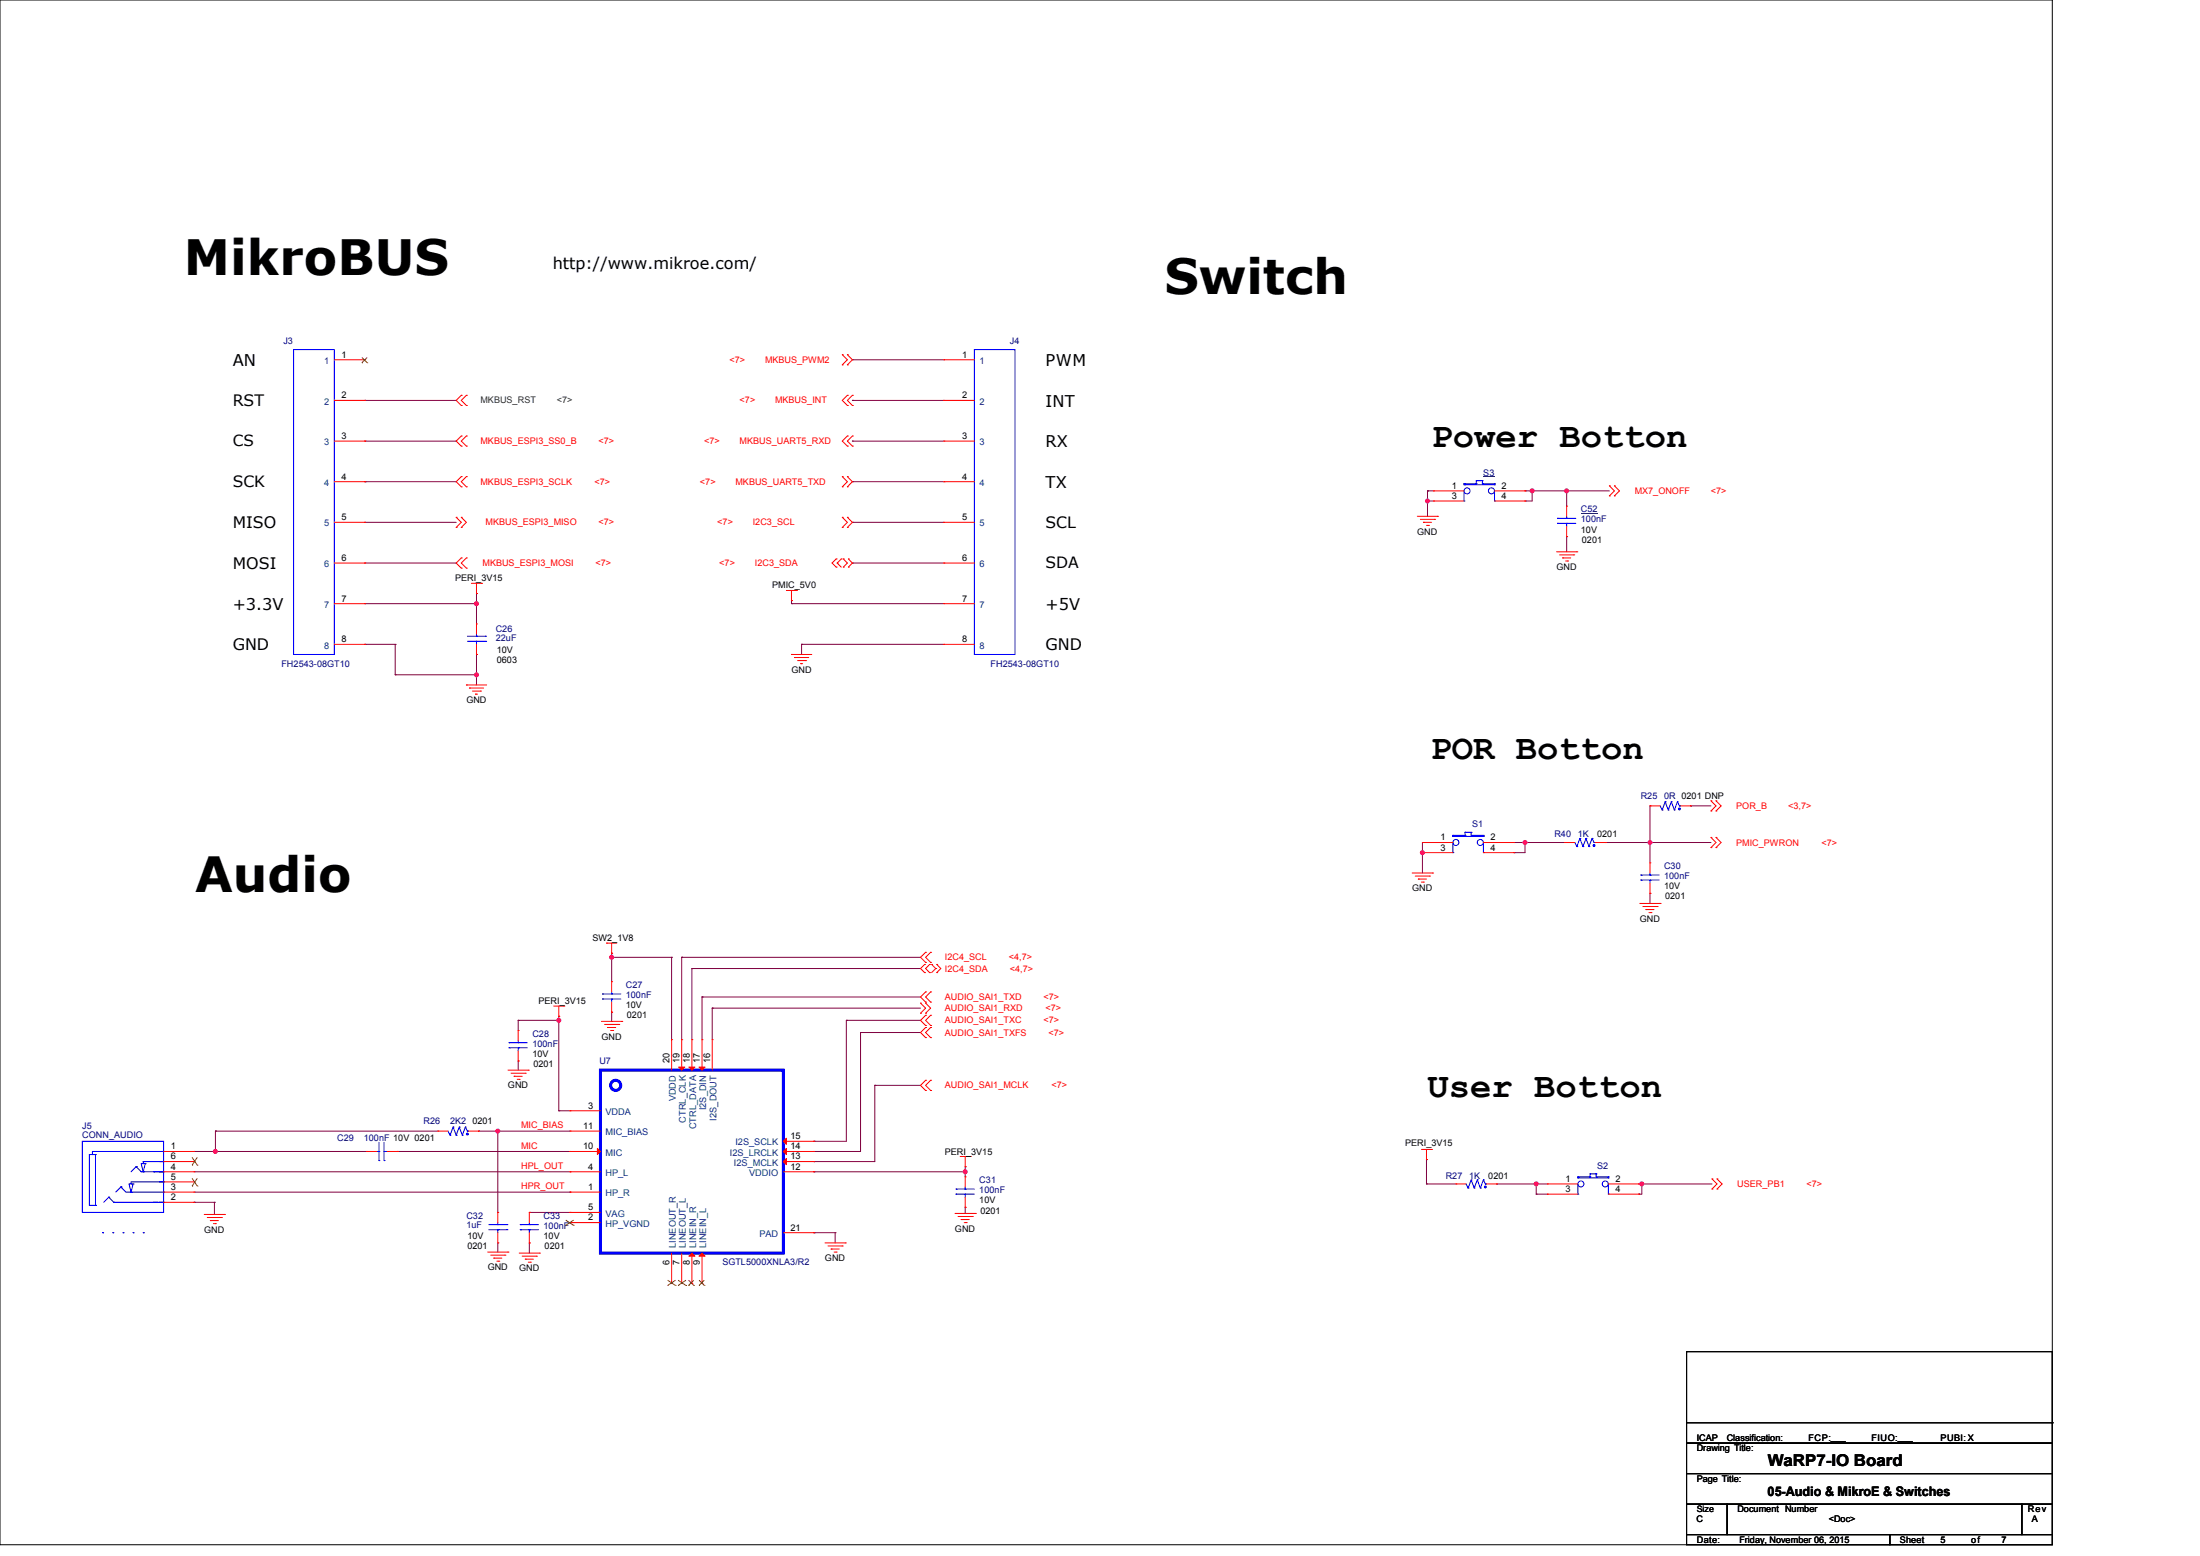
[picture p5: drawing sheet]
<svg xmlns="http://www.w3.org/2000/svg" width="297mm" height="210mm" viewBox="0 0 297 210" stroke-linecap="round" stroke-linejoin="round" font-family="sans-serif">
<path d="M0 0h277.1v208.5h-277.1zM227.7 194.8h49.4v4.1h-49.4zM227.7 198.9h49.4v4.1h-49.4zM227.7 182.4h49.4v12.4h-49.4zM227.7 192h49.4M277.1 192h.1M227.7 203h5.5v4.1h-5.5zM227.7 207.1h27.4v1.4h-27.4zM233.2 203h39.7v4.1h-39.7zM255.1 207.1h22v1.4h-22zM272.9 203h4.2v4.1h-4.2z" fill="none" stroke="#000" stroke-width=".14"/>
<g fill="none" stroke="#800040" stroke-width=".14">
<path d="M49.2 59.5h.1M49.2 54h.1M49.2 54h12.4M49.2 59.5h12.4M115.1 54h.1M115.1 48.6h.1M115.1 59.5h.1M115.1 54h12.3M115.1 48.6h12.3M115.1 59.5h12.3M49.2 70.5h.1M49.2 65h.1"/>
<path d="M49.2 76h.1M49.2 70.5h12.4M49.2 65h12.4M49.2 76h12.4M115.1 76h.1M115.1 70.5h.1M115.1 65h.1M115.1 70.5h12.3M115.1 65h12.3M115.1 76h12.3M192.7 67.6h.1M192.7 66.3h.1"/>
<path d="M192.7 67.6h.8M192.7 66.3h.8M192.7 66.3v3.4M205.9 67.6h.1M205.9 66.3h.1M205.9 66.3h11.4M206.8 66.3h.1M206.8 66.3v1.3h-.9M211.5 66.3h.1M211.5 72.4h.1M211.5 66.3v2M211.5 72.4v2.1"/>
<path d="M49.2 81.5h.1M49.2 87h.1M49.2 81.5h15.1M49.2 87h4.2M53.4 91.1h.1M53.4 87h.1M53.4 91.1h10.9M53.4 87v4.1M64.3 80.1h.1M64.3 88.3h.1M64.3 81.5h.1M64.3 91.1h.1"/>
<path d="M64.3 80.1v4.1M64.3 88.3v4.1M106.8 81.5h.1M106.8 81.1h.1M106.8 81.5h20.6M106.8 81.1v.4M108.2 87h.1M108.2 87h19.2M108.2 87v1.3M192 113.7h.1M192 115.1h.1M192 113.7v4.1"/>
<path d="M204.4 113.7h.1M204.4 115.1h.1M204.4 113.7h6.8M205.9 113.7h.1M205.9 113.7v1.4h-1.5M216.7 113.7h.1M216.7 113.7h14.3M222.7 113.7h.1M222.7 108.8h.1M222.7 108.8v7.6M228.2 108.8h.1M228.2 108.8h2.8"/>
<path d="M70 137.7h.1M70 137.7h5.4M70 137.7v1.4M75.4 137.2h.1M75.4 137.7h.1M75.4 137.2v12.7M82.6 136.6h.1M82.6 129.2h.1M82.6 128.7h.1M82.6 128.7v3.8M82.6 136.6v1.2M82.6 129.2h8.1"/>
<path d="M90.7 129.2h.1M90.7 129.2v11.1M92 129.2h.1M92 129.2h32.3M92 129.2v11.1M93.4 130.7h.1M93.4 130.7v9.6M93.4 130.7h30.9M94.8 134.6h.1M94.8 134.6v5.7M94.8 134.6h29.5M96.1 136.1h.1"/>
<path d="M96.1 136.1v4.2M96.1 136.1h28.2M114.3 137.7h.1M114.3 137.7v16.3h-4.4M114.3 137.7h10M116.2 139.4h.1M116.2 139.4v16h-6.3M116.2 139.4h8.1M222.7 120.6h.1M222.7 120.6v1.3M26.2 155.4h.1M26.2 158.1h50.8"/>
<path d="M26.2 155.4h23.3M29.1 152.7h.1M29.1 155.4h.1M29.1 152.7h30M29.1 152.7v2.7M53.6 155.4h.1M53.6 155.4h23.4M64.6 152.7h.1M64.6 152.7h12.4M67.2 152.7h.1M67.2 152.7v10.9M70 143.2h.1"/>
<path d="M70 143.2v1.2M75.4 149.9h.1M75.4 149.9h1.6M77 158.1h.1M109.9 158.1h.1M109.9 154h.1M109.9 155.4h.1M109.9 156.8h.1M109.9 158.1h20.4M118.1 146.5h.1M118.1 146.5v10.3h-8.2M118.1 146.5h6.2"/>
<path d="M130.3 158.1h.1M130.3 157.5h.1M130.3 157.5v1.3M192.6 156.5h.1M192.6 159.8h.1M192.6 159.8h4M192.6 156.5v3.3M202 159.8h.1M202 159.8h6.9M207.4 159.8h.1M207.4 159.8v1.4M221.2 159.8h.1"/>
<path d="M221.2 159.8h9.9M221.6 159.8h.1M221.6 159.8v1.4h-.4M26.2 162.3h.1M26.2 162.3h2.7M26.2 160.9h50.8M28.9 162.3h.1M28.9 162.3v1.6M67.2 167.7h.1M67.2 167.7v1.3M71.5 163.6h.1M71.5 167.7h.1"/>
<path d="M71.5 163.6h5.5M71.5 167.7v1.4M77 160.9h.1M109.9 166.4h.1M109.9 166.4h2.8M112.7 166.4h.1M112.7 166.4v1.3M130.3 162.9h.1M130.3 162.9v.9M207.4 161.2h.1M207.4 161.2h1.5M221.2 161.2h.1"/>
</g>
<g fill="#f0f" stroke="#f0f" stroke-width=".14">
<circle cx="130.3" cy="158.1" r=".27"/>
<circle cx="82.6" cy="129.2" r=".27"/>
<circle cx="29.1" cy="155.4" r=".27"/>
<circle cx="67.2" cy="152.7" r=".27"/>
<circle cx="75.4" cy="137.7" r=".27"/>
<circle cx="64.3" cy="81.5" r=".27"/>
<circle cx="64.3" cy="91.1" r=".27"/>
<circle cx="222.7" cy="113.7" r=".27"/>
<circle cx="192" cy="115.1" r=".27"/>
<circle cx="221.6" cy="159.8" r=".27"/>
<circle cx="207.4" cy="159.8" r=".27"/>
<circle cx="211.5" cy="66.2" r=".27"/>
<circle cx="206.8" cy="66.2" r=".27"/>
<circle cx="192.7" cy="67.6" r=".27"/>
<circle cx="205.9" cy="113.7" r=".27"/>
</g>
<g fill="none" stroke="#f00" stroke-width=".14">
<path d="M62.3 53.4h.1M62.3 54.7h.1M62.3 58.8h.1M62.3 53.4l-.7 .6 .7 .7M62.3 58.8l-.7 .7 .7 .7M63 54.7h.1M63 53.4h.1M63 58.8h.1M63 53.4l-.7 .6 .7 .7M63 58.8l-.7 .7 .7 .7M113.7 49.2h.1M113.7 47.9h.1"/>
<path d="M113.7 47.9l.7 .7-.7 .6M114.4 58.8h.1M114.4 47.9h.1M114.4 49.2h.1M114.4 53.4h.1M114.4 54.7h.1M114.4 58.8l-.7 .7 .7 .7M114.4 47.9l.7 .7-.7 .6M114.4 53.4l-.7 .6 .7 .7M115.1 58.8h.1M115.1 53.4h.1M115.1 54.7h.1"/>
<path d="M115.1 58.8l-.7 .7 .7 .7M115.1 53.4l-.7 .6 .7 .7M61.6 69.8h.1M61.6 71.2h.1M61.6 69.8l.7 .7-.7 .7M62.3 75.3h.1M62.3 76.7h.1M62.3 69.8h.1M62.3 71.2h.1M62.3 64.3h.1M62.3 65.7h.1M62.3 60.2h.1"/>
<path d="M62.3 75.3l-.7 .7 .7 .7M62.3 69.8l.7 .7-.7 .7M62.3 64.3l-.7 .7 .7 .7M63 76.7h.1M63 75.3h.1M63 65.7h.1M63 64.3h.1M63 60.2h.1M63 75.3l-.7 .7 .7 .7M63 64.3l-.7 .7 .7 .7M63.6 78.7h1.4M64.3 78.7v1.4"/>
<path d="M65 78.7h.1M106.2 79.7h1.3M106.8 79.7v1.4M107.5 79.7h.1M112.9 76.5h.1M112.9 75.4h.1M112.9 75.4l-.6 .6 .6 .5M113 76h.1M113 76l.6 .5M113.6 75.4h.1M113.6 75.4l-.6 .6M113.7 65.7h.1"/>
<path d="M113.7 64.3h.1M113.7 71.2h.1M113.7 69.8h.1M113.7 64.3l.7 .7-.7 .7M113.7 69.8l.7 .7-.7 .7M113.8 75.4h.1M113.8 76.5h.1M113.8 75.4l.6 .6-.6 .5M114.4 60.2h.1M114.4 64.3h.1M114.4 65.7h.1M114.4 69.8h.1"/>
<path d="M114.4 71.2h.1M114.4 64.3l.7 .7-.7 .7M114.4 69.8l.7 .7-.7 .7M114.5 75.4h.1M114.5 76.5h.1M114.5 75.4l.6 .6-.6 .5M115.1 60.2h.1M191.3 69.7h2.8M191.7 70.1h2M192.2 70.5h.1M192.2 70.5h1.1M192.6 70.9h.2"/>
<path d="M192.8 70.9h.1M193.7 70.1h.1M194.1 69.7h.1M210.1 74.5h2.8M210.5 74.9h2M210.9 75.3h.1M210.9 75.3h1.1M211.4 75.7h.2M211.5 68.3h.1M211.5 72.4h.1M211.5 68.3v1.4M211.5 71v1.4"/>
<path d="M211.6 75.7h.1M212.5 74.9h.1M212.9 74.5h.1M217.3 65.6h.1M217.3 66.9h.1M217.3 65.6l.6 .7-.6 .6M217.9 65.6h.1M217.9 66.9h.1M217.9 65.6l.7 .7-.7 .6M63 92.4h.1M63 92.4h2.7M63.4 92.9h.1"/>
<path d="M63.4 92.9h1.9M63.8 93.3h1.1M64.2 93.7h.1M64.2 93.7h.3M64.3 80.1h.1M64.9 93.3h.1M106.8 88.3h.1M106.8 81.1h.1M106.8 88.3h2.8M107.3 88.7h.1M107.3 88.7h1.9M107.7 89.2h1.1"/>
<path d="M108.1 89.6h.1M108.1 89.6h.3M108.8 89.2h.1M190.6 117.8h2.8M191.1 118.2h1.9M191.5 118.6h.1M191.5 118.6h1.1M191.9 119.1h.3M192.2 119.1h.1M193 118.2h.1M193.4 117.8h.1M211.2 113.7h.1"/>
<path d="M211.2 113.7h1.4M215.3 113.7h1.4M216.7 113.7h.1M222.7 108.8h.1M222.7 108.8h1.4M226.9 108.8h1.3M228.2 108.8h.1M231 113h.1M231 114.4h.1M231 108.1h.1M231 109.5h.1M231 113l.7 .7-.7 .7"/>
<path d="M231 108.1l.7 .7-.7 .7M231.7 113h.1M231.7 114.4h.1M231.7 108.1h.1M231.7 109.5h.1M231.7 113l.6 .7-.6 .7M231.7 108.1l.6 .7-.6 .7M70 139.1h.1M70 139.1v1.4M74.8 135.8h1.3M75.4 137.2h.1M75.4 135.8v1.4"/>
<path d="M76.1 135.8h.1M81.2 137.8h2.7M81.6 138.3h1.9M81.9 127.3h.1M81.9 127.3h1.4M82 138.7h.1M82 138.7h1.1M82.4 139.1h.3M82.6 128.7h.1M82.6 127.3v1.4M82.7 139.1h.1M83.5 138.3h.1"/>
<path d="M83.9 137.8h.1M124.3 135.4h.1M124.3 136.7h.1M124.3 135.4l.7 .7-.7 .6M124.8 130.2h.1M124.8 131.3h.1M124.8 130.2l-.5 .5 .5 .6M125 129.9h.1M125 128.5h.1M125 135.2h.1M125 133.9h.1M125 138.4h.1"/>
<path d="M125 137h.1M125 138.7h.1M125 135.4h.1M125 136.7h.1M125 128.5l-.7 .7 .7 .7M125 133.9l-.7 .7 .7 .6M125 137l-.7 .7 .7 .7M125 138.7l-.7 .7 .7 .6M125 135.4l.6 .7-.6 .6M125.5 130.2h.1M125.5 131.3h.1M125.5 130.2l-.5 .5 .5 .6"/>
<path d="M125.6 128.5h.1M125.6 129.9h.1M125.6 133.9h.1M125.6 135.2h.1M125.6 137h.1M125.6 138.4h.1M125.6 138.7h.1M125.6 128.5l-.6 .7 .6 .7M125.6 133.9l-.6 .7 .6 .6M125.6 137l-.6 .7 .6 .7M125.6 138.7l-.6 .7 .6 .6M125.8 130.2h.1"/>
<path d="M125.8 130.2l.5 .5M126.3 130.7h.1M126.3 130.7l-.5 .6M126.5 131.3h.1M126.5 130.2h.1M126.5 130.2l.5 .5-.5 .6M221.4 121.9h2.7M221.8 122.3h1.9M222.2 122.8h.1M222.2 122.8h1.1M222.6 123.2h.3M222.9 123.2h.1"/>
<path d="M223.7 122.3h.1M224.1 121.9h.1M59.1 152.7h.1M59.1 152.7h1.4M63.2 152.7h1.4M64.6 152.7h.1M68.6 144.4h2.7M69 144.8h1.9M69.4 145.3h.1M69.4 145.3h1.1M69.8 145.7h.3M70 143.2h.1"/>
<path d="M70 141.8v1.4M70.1 145.7h.1M70.9 144.8h.1M71.3 144.4h.1M125 140h.1M125 147.2h.1M125 145.8h.1M125 145.8l-.7 .7 .7 .7M125.6 140h.1M125.6 145.8h.1M125.6 147.2h.1M125.6 145.8l-.6 .7 .6 .7"/>
<path d="M129.6 156.1h1.4M130.3 157.5h.1M130.3 156.1v1.4M131 156.1h.1M191.9 155.1h1.4M192.6 156.5h.1M192.6 155.1v1.4M193.3 155.1h.1M196.6 159.8h.1M196.6 159.8h1.3M200.7 159.8h1.3M202 159.8h.1"/>
<path d="M231.1 159.1h.1M231.1 159.1l.7 .7-.7 .7M231.8 159.1h.1M231.8 159.1l.7 .7-.7 .7M27.6 163.9h2.7M28 164.3h1.9M28.4 164.7h.1M28.4 164.7h1.1M28.8 165.1h.3M29.1 165.1h.1M29.9 164.3h.1M30.3 163.9h.1"/>
<path d="M65.8 169h2.8M66.3 169.4h1.9M66.7 169.8h.1M66.7 169.8h1.1M67.1 170.2h.2M67.3 170.2h.1M68.2 169.4h.1M68.6 169h.1M70.1 169.1h2.7M70.5 169.5h1.9M70.9 169.9h.1M70.9 169.9h1.1"/>
<path d="M71.3 170.3h.3M71.6 170.3h.1M72.4 169.5h.1M72.8 169.1h.1M111.4 167.7h2.7M111.8 168.2h1.9M112.2 168.6h.1M112.2 168.6h1.1M112.6 169h.3M112.9 169h.1M113.7 168.2h.1M114.1 167.7h.1"/>
<path d="M128.9 163.8h2.8M129.3 164.2h2M129.8 164.6h.1M129.8 164.6h1.1M130.2 165h.2M130.4 165h.1M131.3 164.2h.1M131.7 163.8h.1M231.1 160.5h.1M231.8 160.5h.1"/>
</g>
<g fill="none" stroke="#00f" stroke-width=".14">
<path d="M197.6 65.3h.1M197.6 65.4h.1M197.6 67.6h.1M197.6 65.4h4.2M197.6 65.3h1.7M197.6 65.3v.1M197.6 66.3v1.3M199.3 64.9h.1M199.3 65.3h.1M199.3 64.9h.8M199.3 64.9v.4M200.1 65.3h.1"/>
<path d="M200.1 64.9h.1M200.1 65.3h1.7M200.1 64.9v.4M201.8 65.4h.1M201.8 65.3h.1M201.8 67.6h.1M201.8 65.3v.1M201.8 66.3v1.3M210.3 70.6h.1M210.3 70h.1M210.3 70.6h2.4M210.3 70h2.4"/>
<path d="M211.5 70h.1M211.5 70.6h.1M211.5 69.7v.3M211.5 70.6v.4M212.6 113.7l.3 .6M212.9 114.3h.1M213.3 113.2h.1M213.3 113.2l-.4 1.1M213.3 113.2l.4 1.1M213.7 114.3h.1M214.1 113.2h.1M214.1 113.2l-.4 1.1"/>
<path d="M214.1 113.2l.4 1.1M214.5 114.3h.1M214.9 113.2h.1M214.9 113.2l-.4 1.1M214.9 113.2l.3 .5M215.2 113.7h.1M224.1 108.8l.3 .5M224.4 109.3h.1M224.8 108.2h.1M224.8 108.2l-.4 1.1M224.8 108.2l.4 1.1M225.2 109.3h.1"/>
<path d="M225.6 108.2h.1M225.6 108.2l-.4 1.1M225.6 108.2l.4 1.1M226 109.3h.1M226.5 108.2h.1M226.5 108.2l-.5 1.1M226.5 108.2l.2 .6M226.7 108.8h.1M226.7 108.8h.2M60.5 152.7l.3 .5M60.8 153.2h.1M61.2 152.1h.1"/>
<path d="M61.2 152.1l-.4 1.1M61.2 152.1l.4 1.1M61.6 153.2h.1M62 152.1h.1M62 152.1l-.4 1.1M62 152.1l.4 1.1M62.4 153.2h.1M62.8 152.1h.1M62.8 152.1l-.4 1.1M62.8 152.1l.3 .6M63.1 152.7h.1M68.7 141.4h.1"/>
<path d="M68.7 140.7h.1M68.7 141.4h2.5M68.7 140.7h2.5M70 140.7h.1M70 141.4h.1M70 140.5v.2M70 141.4v.4M197.9 159.8l.3 .5M198.6 159.2h.1M198.6 159.2l-.4 1.1M198.6 159.2l.4 1.1M199.4 159.2h.1"/>
<path d="M199.4 159.2l-.4 1.1M199.4 159.2l.4 1.1M200.3 159.2h.1M200.3 159.2l-.5 1.1M200.3 159.2l.2 .6M200.5 159.8h.1M200.5 159.8h.2M198.2 160.3h.1M199 160.3h.1M199.8 160.3h.1"/>
<circle cx="198.1" cy="66.2" r=".41"/>
<circle cx="201.3" cy="66.2" r=".41"/>
</g>
<g fill="#00f" stroke="#00f" stroke-width=".14">
<circle cx="63.1" cy="153.1" r=".13"/>
<circle cx="200.5" cy="160.2" r=".13"/>
<circle cx="215.2" cy="114.1" r=".13"/>
<circle cx="226.7" cy="109.2" r=".13"/>
</g>
<path d="M213.4 69.3h2.3" fill="none" stroke="#000080" stroke-width=".14"/>
<path d="M200.3 64.3h1.5v.1h-1.5z" fill="#000080"/>
<g fill="none" stroke="#f00" stroke-width=".14">
<path d="M45.1 48.6h4.1M45.1 54h4.1M45.1 59.5h4.1M49.2 48.6h.1M49.2 54h.1M49.2 59.5h.1M127.4 48.6h.1M127.4 54h.1M127.4 59.5h.1M127.4 48.6h4.1M127.4 54h4.1M127.4 59.5h4.1"/>
<path d="M45.1 65h4.1M45.1 70.5h4.1M45.1 76h4.1M49.2 65h.1M49.2 70.5h.1M49.2 76h.1M127.4 65h.1M127.4 70.5h.1M127.4 76h.1M127.4 65h4.1M127.4 70.5h4.1M127.4 76h4.1"/>
<path d="M193.5 66.3h.1M193.5 67.6h.1M193.5 66.3h4.1M193.5 67.6h4.1M201.8 66.3h4.1M201.8 67.6h4.1M205.9 66.3h.1M205.9 67.6h.1M45.1 81.5h4.1M45.1 87h4.1M49.2 81.5h.1M49.2 87h.1"/>
<path d="M64.3 84.2h.1M64.3 88.3h.1M64.3 84.2v1.4M64.3 87v1.3M127.4 81.5h.1M127.4 87h.1M127.4 81.5h4.1M127.4 87h4.1M192 113.7h.1M192 115.1h.1M192 113.7h4.1M192 115.1h4.1"/>
<path d="M200.3 113.7h4.1M200.3 115.1h4.1M204.4 113.7h.1M204.4 115.1h.1M222.7 116.4h.1M222.7 116.4v1.4M222.7 119.2v1.4M82.6 132.5h.1M82.6 136.6h.1M82.6 132.5v1.4M82.6 135.2v1.4M222.7 120.6h.1"/>
<path d="M22.1 159.5h4.1M22.1 155.4h4.1M22.1 158.1h4.1M22.1 156.8h4.1M26.2 159.5h.1M26.2 155.4h.1M26.2 158.1h.1M26.2 156.8h.1M49.5 155.4h.1M49.5 155.4h1.4M52.3 155.4h1.3M53.6 155.4h.1"/>
<path d="M77 149.9h.1M77 158.1h.1M77 155.4h.1M77 152.7h.1M77 155.4h4.1M77 158.1h4.1M77 149.9h4.1M77 152.7h4.1M90.7 140.3h.1M90.7 140.3v4.1M92 140.3h.1M92 140.3v4.1"/>
<path d="M93.4 140.3h.1M93.4 140.3v4.1M94.8 140.3h.1M94.8 140.3v4.1M96.1 140.3h.1M96.1 140.3v4.1M105.7 155.4h4.2M105.7 158.1h4.2M105.7 156.8h4.2M105.7 154h4.2M109.9 154h.1M109.9 155.4h.1"/>
<path d="M109.9 156.8h.1M109.9 158.1h.1M130.3 158.8h.1M130.3 158.8v1.4M208.9 159.8h.1M208.9 159.8h4.1M217.1 159.8h4.1M221.2 159.8h.1M22.1 162.3h4.1M22.1 160.9h4.1M26.2 162.3h.1M26.2 160.9h.1"/>
<path d="M67.2 163.6h.1M67.2 167.7h.1M67.2 163.6v1.4M67.2 166.4v1.3M71.5 163.6h.1M71.5 167.7h.1M71.5 163.6v1.4M71.5 166.4v1.3M77 160.9h.1M77 165h.1M77 163.6h.1M77 160.9h4.1"/>
<path d="M77 165h4.1M77 163.6h4.1M90.7 173.2h.1M90.7 169.1v4.1M92 173.2h.1M92 169.1v4.1M93.4 173.2h.1M93.4 169.1v4.1M94.8 173.2h.1M94.8 169.1v4.1M105.7 166.4h4.2M109.9 166.4h.1"/>
<path d="M130.3 162.9h.1M130.3 161.6v1.3M208.9 161.2h.1M208.9 161.2h4.1M217.1 161.2h4.1M221.2 161.2h.1"/>
</g>
<g fill="none" stroke="#00f" stroke-width=".14">
<path d="M39.6 47.2h5.5v41.1h-5.5zM131.5 47.2h5.5v41.1h-5.5zM63.1 86.6h2.5M63.1 85.9h2.5M64.3 85.9h.1M64.3 86.6h.1M64.3 85.6v.3M64.3 86.6v.4M65.6 86.6h.1M65.6 85.9h.1M196.1 112.7h.1M196.1 112.9h.1"/>
<path d="M196.1 115.1h.1M196.1 112.9h4.2M196.1 112.7h1.7M196.1 112.7v.2M196.1 113.7v1.4M197.8 112.3h.1M197.8 112.7h.1M197.8 112.3h.8M197.8 112.3v.4M198.6 112.7h.1M198.6 112.3h.1M198.6 112.7h1.7"/>
<path d="M198.6 112.3v.4M200.3 112.9h.1M200.3 112.7h.1M200.3 115.1h.1M200.3 112.7v.2M200.3 113.7v1.4M221.5 118.8h.1M221.5 118.1h.1M221.5 118.8h2.5M221.5 118.1h2.5M222.7 118.1h.1M222.7 118.8h.1"/>
<path d="M222.7 117.8v.3M222.7 118.8v.4M81.3 134.8h.1M81.3 134.1h.1M81.3 134.8h2.5M81.3 134.1h2.5M82.6 134.1h.1M82.6 134.8h.1M82.6 133.9v.2M82.6 134.8v.4M11.1 154h11v9.6h-11zM12.1 155.8h.1"/>
<path d="M12.1 155.8h.8M12.1 155.8v6.9h.8M12.5 155.4h.1M12.5 155.8h.1M12.5 155.4h9.6M12.5 155.4v.4M12.9 155.8h.1M12.9 155.8v6.9M17.7 159.8h.1M18 159.8h.1M18 159.8h-.6l.3 1.1M18 159.8l-.3 1.1"/>
<path d="M18.4 157.5h.1M18.4 157.5l-.7 .6M18.4 157.5l.7 .6M19.1 158.1h.1M19.1 158.1h3M19.3 156.8h.1M19.3 157h.1M19.3 158.1h.1M19.3 156.8h2.8M19.3 156.8v.2M19.6 157h.1M19.6 157h-.5l.2 1.1"/>
<path d="M19.6 157l-.3 1.1M20.7 158.1h.1M22.1 156.8h.1M22.1 159.5h.1M22.1 158.1h.1M22.1 159.5h-4.4v.3M50.9 155.4h.3M51.2 155.4h.1M51.2 156.6h.1M51.2 154.2v2.4M51.8 156.6h.1M51.8 155.4h.1"/>
<path d="M51.8 155.4h.5M51.8 154.2v2.4M213 158.8h.1M213 159h.1M213 159h4.1M213 158.8h1.7M213 158.8v.2M213 159.8v1.4M214.7 158.4h.1M214.7 158.8h.1M214.7 158.4h.8M214.7 158.4v.4"/>
<path d="M215.5 158.8h.1M215.5 158.4h.1M215.5 158.8h1.6M215.5 158.4v.4M217.1 159h.1M217.1 158.8h.1M217.1 158.8v.2M217.1 159.8v1.4M12.9 162.7h.1M13.9 166.4h.1M14.7 161.6h.1M14.7 161.6l-.7 .7"/>
<path d="M14.7 161.6l.7 .7M15.2 166.4h.1M15.4 162.3h.1M15.4 162.3h6.7M16.3 160.2h.1M16.3 160.2l.7 .7h5.1M16.3 160.2l-.7 .7M16.6 166.4h.1M17.7 160.9h.1M18 166.4h.1M19.3 166.4h.1M22.1 162.3h.1"/>
<path d="M22.1 160.9h.1M66 166h2.4M66 165.3h2.4M67.2 165.3h.1M67.2 166h.1M67.2 165v.3M67.2 166v.4M68.4 166h.1M68.4 165.3h.1M70.2 166h.1M70.2 165.3h.1M70.2 166h2.5"/>
<path d="M70.2 165.3h2.5M71.5 165.3h.1M71.5 166h.1M71.5 165v.3M71.5 166v.4M129.1 161.2h.1M129.1 160.5h.1M129.1 161.2h2.4M129.1 160.5h2.4M130.3 160.5h.1M130.3 161.2h.1M130.3 160.2v.3"/>
<path d="M130.3 161.2v.4M213 161.2h.1M217.1 161.2h.1"/>
<circle cx="196.5" cy="113.7" r=".41"/>
<circle cx="199.8" cy="113.7" r=".41"/>
<circle cx="213.4" cy="159.8" r=".4"/>
<circle cx="216.7" cy="159.8" r=".4"/>
</g>
<g fill="none" stroke="#804000" stroke-width=".14">
<path d="M48.9 49h.1M48.9 48.3l.7 .7M49.6 49h.1M49.6 48.3l-.7 .7M25.9 157.3h.1M25.9 159l.7 1.1M25.9 156.2l.7 1.1M26.6 157.3h.1M26.6 159l-.7 1.1M26.6 156.2l-.7 1.1M25.9 160.1h.1M26.6 160.1h.1"/>
<path d="M76.4 165.4h.1M76.4 164.7l1 .7M77.4 165.4h.1M77.4 164.7l-1 .7M90.1 173.5h.1M90.1 172.8l1.1 .7M91.2 173.5h.1M91.2 172.8l-1.1 .7M91.5 173.5h.1M91.5 172.8l1.1 .7M92.6 173.5h.1M92.6 172.8l-1.1 .7"/>
<path d="M93 173.5h.1M93 172.8l.7 .7M93.7 173.5h.1M93.7 172.8l-.7 .7M94.4 173.5h.1M94.4 172.8l.7 .7M95.1 173.5h.1M95.1 172.8l-.7 .7"/>
</g>
<g fill="none" stroke="#00f" stroke-width=".4">
<path d="M81.1 144.4h24.6v24.7h-24.6z"/>
<circle cx="83.1" cy="146.5" r=".68"/>
</g>
<g fill="#f00" stroke="#f00" stroke-width=".14">
<path d="M93 169.5l.4-.4 .4 .4z"/>
<path d="M94.8 169.1l.4 .4h-.8z"/>
<path d="M80.6 155l.5 .4-.5 .4z"/>
<path d="M105.7 154l.5-.4v.8z"/>
<path d="M105.7 155.4l.5-.4v.8z"/>
<path d="M105.7 156.8l.5-.4v.8z"/>
<path d="M91.6 144h.8l-.4 .4z"/>
<path d="M93 144h.8l-.4 .4z"/>
<path d="M94.4 144h.8l-.4 .4z"/>
</g>
<g fill="#f0f" stroke="#f0f" stroke-width=".14">
<circle cx="130.3" cy="158.1" r=".27"/>
<circle cx="82.6" cy="129.2" r=".27"/>
<circle cx="29.1" cy="155.4" r=".27"/>
<circle cx="67.2" cy="152.7" r=".27"/>
<circle cx="75.4" cy="137.7" r=".27"/>
<circle cx="64.3" cy="81.5" r=".27"/>
<circle cx="64.3" cy="91.1" r=".27"/>
<circle cx="222.7" cy="113.7" r=".27"/>
<circle cx="192" cy="115.1" r=".27"/>
<circle cx="221.6" cy="159.8" r=".27"/>
<circle cx="207.4" cy="159.8" r=".27"/>
<circle cx="211.5" cy="66.2" r=".27"/>
<circle cx="206.8" cy="66.2" r=".27"/>
<circle cx="192.7" cy="67.6" r=".27"/>
<circle cx="205.9" cy="113.7" r=".27"/>
</g>
<g font-size="6.6">
<text x="24.8" y="37.1">MikroBUS</text>
<text x="157.2" y="39.6">Switch</text>
<text x="26.3" y="120.4">Audio</text>
</g>
<g font-size="4.8">
<text x="193.3" y="60.4">Power Botton</text>
<text x="193.1" y="102.5">POR Botton</text>
<text x="192.7" y="148">User Botton</text>
</g>
<g font-size="2.2">
<text x="74.6" y="36.3">http://www.mikroe.com/</text>
<text x="31.4" y="49.4">AN</text>
<text x="141.1" y="49.4">PWM</text>
<text x="141.1" y="54.9">INT</text>
<text x="141.1" y="60.3">RX</text>
<text x="141.1" y="65.8">TX</text>
<text x="31.4" y="82.3">+3.3V</text>
<text x="141.1" y="82.3">+5V</text>
<text x="238.6" y="197.9">WaRP7-IO Board</text>
</g>
<g font-size="2.1">
<text x="31.4" y="54.8">RST</text>
<text x="31.4" y="60.2">CS</text>
<text x="31.4" y="65.7">SCK</text>
<text x="31.4" y="71.3">MISO</text>
<text x="141.1" y="71.2">SCL</text>
<text x="31.4" y="76.8">MOSI</text>
<text x="141.1" y="76.7">SDA</text>
<text x="31.4" y="87.7">GND</text>
<text x="141.1" y="87.7">GND</text>
</g>
<text font-size="1.8" x="238.6" y="201.9">05-Audio &amp; MikroE &amp; Switches</text>
<g font-size="1.2" fill="#000080">
<text x="38.3" y="46.4">J3</text>
<text x="136.3" y="46.4">J4</text>
<text x="200.2" y="64.2">S3</text>
<text x="213.4" y="69.1">C52</text>
<text x="213.4" y="70.5">100nF</text>
<text x="38" y="90">FH2543-08GT10</text>
<text x="66.9" y="85.3">C26</text>
<text x="66.9" y="86.6">22uF</text>
<text x="133.7" y="90">FH2543-08GT10</text>
<text x="221.5" y="107.8">R25</text>
<text x="224.7" y="107.8">0R 0201 DNP</text>
<text x="198.7" y="111.7">S1</text>
<text x="209.8" y="113">R40</text>
<text x="213" y="113">1K</text>
<text x="224.7" y="117.3">C30</text>
<text x="224.7" y="118.6">100nF</text>
<text x="84.5" y="133.3">C27</text>
<text x="84.5" y="134.7">100nF</text>
<text x="71.9" y="139.9">C28</text>
<text x="71.9" y="141.3">100nF</text>
<text x="80.9" y="143.6">U7</text>
<text x="11.1" y="153.6">CONN_AUDIO</text>
<text x="11.1" y="152.4">J5</text>
<text x="45.5" y="154">C29</text>
<text x="49.1" y="154">100nF 10V 0201</text>
<text x="57.2" y="151.7">R26</text>
<text x="60.8" y="151.7">2K2</text>
<text x="132.2" y="159.7">C31</text>
<text x="132.2" y="161">100nF</text>
<text x="195.2" y="159.1">R27</text>
<text x="198.3" y="159.1">1K</text>
<text x="215.6" y="157.7">S2</text>
<text x="63" y="164.5">C32</text>
<text x="63" y="165.7">1uF</text>
<text x="73.4" y="164.5">C33</text>
<text x="73.4" y="165.8">100nF</text>
<text x="97.5" y="170.8">SGTL5000XNLA3/R2</text>
</g>
<g font-size="1.2" fill="#004080">
<text x="43.7" y="49.1">1</text>
<text x="132.2" y="49.1">1</text>
<text x="43.7" y="54.6">2</text>
<text x="132.2" y="54.6">2</text>
<text x="43.7" y="60.1">3</text>
<text x="43.7" y="65.6">4</text>
<text x="132.2" y="60.1">3</text>
<text x="132.2" y="65.6">4</text>
<text x="43.7" y="71.1">5</text>
<text x="132.2" y="71.1">5</text>
<text x="43.7" y="76.5">6</text>
<text x="132.2" y="76.5">6</text>
<text x="43.7" y="82">7</text>
<text x="132.2" y="82">7</text>
<text x="43.7" y="87.5">8</text>
<text x="132.2" y="87.5">8</text>
<text x="91.2" y="148.7" transform="rotate(-90 91.2 148.7)">VDDD</text>
<text x="95.3" y="149.8" transform="rotate(-90 95.3 149.8)">I2S_DIN</text>
<text x="81.7" y="150.5">VDDA</text>
<text x="81.7" y="156">MIC</text>
<text x="81.7" y="153.2">MIC_BIAS</text>
<text x="92.6" y="151.5" transform="rotate(-90 92.6 151.5)">CTRL_CLK</text>
<text x="94" y="152.4" transform="rotate(-90 94 152.4)">CTRL_DATA</text>
<text x="96.7" y="151.2" transform="rotate(-90 96.7 151.2)">I2S_DOUT</text>
<text x="98.5" y="156">I2S_LRCLK</text>
<text x="99.3" y="154.6">I2S_SCLK</text>
<text x="81.7" y="161.4">HP_R</text>
<text x="81.7" y="158.7">HP_L</text>
<text x="99.1" y="157.3">I2S_MCLK</text>
<text x="101.1" y="158.7">VDDIO</text>
<text x="81.7" y="165.6">HP_VGND</text>
<text x="81.7" y="164.2">VAG</text>
<text x="102.5" y="166.9">PAD</text>
<text x="91.2" y="168.4" transform="rotate(-90 91.2 168.4)">LINEOUT_R</text>
<text x="92.6" y="168.4" transform="rotate(-90 92.6 168.4)">LINEOUT_L</text>
<text x="94" y="168.4" transform="rotate(-90 94 168.4)">LINEIN_R</text>
<text x="95.3" y="168.4" transform="rotate(-90 95.3 168.4)">LINEIN_L</text>
</g>
<g font-size="1.2">
<text x="46.1" y="48.3">1</text>
<text x="46.1" y="53.8">2</text>
<text x="129.9" y="48.3">1</text>
<text x="129.9" y="53.8">2</text>
<text x="46.1" y="59.2">3</text>
<text x="129.9" y="59.2">3</text>
<text x="46.1" y="64.7">4</text>
<text x="129.9" y="64.7">4</text>
<text x="196" y="66">1</text>
<text x="202.7" y="66">2</text>
<text x="46.1" y="70.2">5</text>
<text x="129.9" y="70.2">5</text>
<text x="196" y="67.3">3</text>
<text x="202.7" y="67.3">4</text>
<text x="213.4" y="71.9">10V</text>
<text x="46.1" y="75.7">6</text>
<text x="129.9" y="75.7">6</text>
<text x="191.3" y="72.1">GND</text>
<text x="210.1" y="77">GND</text>
<text x="213.5" y="73.2">0201</text>
<text x="46.1" y="81.2">7</text>
<text x="61.4" y="78.5">PERI_3V15</text>
<text x="104.2" y="79.4">PMIC_5V0</text>
<text x="129.9" y="81.2">7</text>
<text x="46.1" y="86.7">8</text>
<text x="67.1" y="89.4">0603</text>
<text x="67.1" y="88.1">10V</text>
<text x="129.9" y="86.7">8</text>
<text x="63" y="94.9">GND</text>
<text x="106.8" y="90.8">GND</text>
<text x="194.5" y="113.4">1</text>
<text x="201.2" y="113.4">2</text>
<text x="215.6" y="113">0201</text>
<text x="194.5" y="114.8">3</text>
<text x="201.2" y="114.8">4</text>
<text x="190.6" y="120.3">GND</text>
<text x="221.4" y="124.4">GND</text>
<text x="224.7" y="120">10V</text>
<text x="224.8" y="121.4">0201</text>
<text x="80" y="127">SW2_1V8</text>
<text x="72.7" y="135.5">PERI_3V15</text>
<text x="84.5" y="136.1">10V</text>
<text x="84.6" y="137.4">0201</text>
<text x="71.9" y="142.7">10V</text>
<text x="81.2" y="140.3">GND</text>
<text x="90.4" y="143.5" transform="rotate(-90 90.4 143.5)">20</text>
<text x="91.7" y="143.5" transform="rotate(-90 91.7 143.5)">19</text>
<text x="93.1" y="143.5" transform="rotate(-90 93.1 143.5)">18</text>
<text x="94.5" y="143.5" transform="rotate(-90 94.5 143.5)">17</text>
<text x="95.9" y="143.5" transform="rotate(-90 95.9 143.5)">16</text>
<text x="68.6" y="146.9">GND</text>
<text x="72" y="144">0201</text>
<text x="79.4" y="149.6">3</text>
<text x="23" y="155.1">1</text>
<text x="63.8" y="151.7">0201</text>
<text x="78.7" y="155.1">10</text>
<text x="78.7" y="152.4">11</text>
<text x="106.7" y="153.7">15</text>
<text x="106.7" y="155.1">14</text>
<text x="127.6" y="155.8">PERI_3V15</text>
<text x="189.7" y="154.7">PERI_3V15</text>
<text x="23" y="162">2</text>
<text x="23" y="159.2">5</text>
<text x="23" y="160.6">3</text>
<text x="23" y="157.9">4</text>
<text x="23" y="156.5">6</text>
<text x="79.4" y="160.6">1</text>
<text x="79.4" y="157.9">4</text>
<text x="106.7" y="156.5">13</text>
<text x="106.7" y="157.9">12</text>
<text x="200.9" y="159.1">0201</text>
<text x="211.3" y="159.5">1</text>
<text x="211.3" y="160.9">3</text>
<text x="218.1" y="159.5">2</text>
<text x="218.1" y="160.9">4</text>
<text x="27.6" y="166.4">GND</text>
<text x="63.1" y="167.2">10V</text>
<text x="73.4" y="167.2">10V</text>
<text x="79.4" y="164.7">2</text>
<text x="79.4" y="163.3">5</text>
<text x="106.7" y="166.1">21</text>
<text x="128.9" y="166.2">GND</text>
<text x="132.2" y="162.4">10V</text>
<text x="132.3" y="163.8">0201</text>
<text x="63.1" y="168.6">0201</text>
<text x="65.8" y="171.5">GND</text>
<text x="70.1" y="171.6">GND</text>
<text x="73.5" y="168.6">0201</text>
<text x="90.4" y="170.8" transform="rotate(-90 90.4 170.8)">6</text>
<text x="91.7" y="170.8" transform="rotate(-90 91.7 170.8)">7</text>
<text x="93.1" y="170.8" transform="rotate(-90 93.1 170.8)">8</text>
<text x="94.5" y="170.8" transform="rotate(-90 94.5 170.8)">9</text>
<text x="111.4" y="170.2">GND</text>
<text x="229.1" y="195.9">Drawing Title:</text>
<text x="229.1" y="194.5">ICAP</text>
<text x="233.1" y="194.5">Classification:</text>
<text x="244.1" y="194.5">FCP:___</text>
<text x="252.6" y="194.5">FIUO:___</text>
<text x="262" y="194.5">PUBI: X</text>
<text x="229.1" y="200">Page Title:</text>
<text x="229" y="205.5">C</text>
<text x="229.1" y="208.2">Date:</text>
<text x="229.1" y="204.1">Size</text>
<text x="234.5" y="204.1">Document Number</text>
<text x="234.8" y="208.2">Friday, November 06, 2015</text>
<text x="246.9" y="205.5">&lt;Doc&gt;</text>
<text x="256.5" y="208.2">Sheet</text>
<text x="262" y="208.2">5</text>
<text x="266.1" y="208.2">of</text>
<text x="270.2" y="208.2">7</text>
<text x="273.8" y="204.1">Rev</text>
<text x="274.3" y="205.5">A</text>
</g>
<g font-size="1.2" fill="#f00">
<text x="98.5" y="49">&lt;7&gt;</text>
<text x="103.3" y="49">MKBUS_PWM2</text>
<text x="64.9" y="59.9">MKBUS_ESPI3_SS0_B</text>
<text x="80.8" y="59.9">&lt;7&gt;</text>
<text x="95" y="59.9">&lt;7&gt;</text>
<text x="99.8" y="59.9">MKBUS_UART5_RXD</text>
<text x="99.8" y="54.5">&lt;7&gt;</text>
<text x="104.6" y="54.5">MKBUS_INT</text>
<text x="64.9" y="65.4">MKBUS_ESPI3_SCLK</text>
<text x="80.2" y="65.4">&lt;7&gt;</text>
<text x="94.5" y="65.4">&lt;7&gt;</text>
<text x="99.3" y="65.4">MKBUS_UART5_TXD</text>
<text x="65.6" y="70.9">MKBUS_ESPI3_MISO</text>
<text x="80.8" y="70.9">&lt;7&gt;</text>
<text x="96.8" y="70.9">&lt;7&gt;</text>
<text x="101.6" y="70.9">I2C3_SCL</text>
<text x="220.7" y="66.7">MX7_ONOFF</text>
<text x="231" y="66.7">&lt;7&gt;</text>
<text x="65.1" y="76.4">MKBUS_ESPI3_MOSI</text>
<text x="80.4" y="76.4">&lt;7&gt;</text>
<text x="97.1" y="76.4">&lt;7&gt;</text>
<text x="101.9" y="76.4">I2C3_SDA</text>
<text x="234.4" y="109.2">POR_B</text>
<text x="241.4" y="109.2">&lt;3,7&gt;</text>
<text x="234.4" y="114.1">PMIC_PWRON</text>
<text x="245.9" y="114.1">&lt;7&gt;</text>
<text x="127.6" y="129.6">I2C4_SCL</text>
<text x="127.6" y="131.1">I2C4_SDA</text>
<text x="136.2" y="129.6">&lt;4,7&gt;</text>
<text x="136.3" y="131.1">&lt;4,7&gt;</text>
<text x="127.6" y="135">AUDIO_SAI1_TXD</text>
<text x="127.6" y="136.5">AUDIO_SAI1_RXD</text>
<text x="140.9" y="135">&lt;7&gt;</text>
<text x="141.1" y="136.5">&lt;7&gt;</text>
<text x="127.6" y="138.1">AUDIO_SAI1_TXC</text>
<text x="127.6" y="139.8">AUDIO_SAI1_TXFS</text>
<text x="140.9" y="138.1">&lt;7&gt;</text>
<text x="141.5" y="139.8">&lt;7&gt;</text>
<text x="127.6" y="146.9">AUDIO_SAI1_MCLK</text>
<text x="142" y="146.9">&lt;7&gt;</text>
<text x="70.4" y="155.1">MIC</text>
<text x="70.4" y="152.3">MIC_BIAS</text>
<text x="70.4" y="160.5">HPR_OUT</text>
<text x="70.4" y="157.8">HPL_OUT</text>
<text x="234.5" y="160.2">USER_PB1</text>
<text x="243.9" y="160.2">&lt;7&gt;</text>
</g>
<g font-size="1.2" fill="#008000">
<text x="64.9" y="54.5">MKBUS_RST</text>
<text x="75.2" y="54.5">&lt;7&gt;</text>
</g>
</svg>
